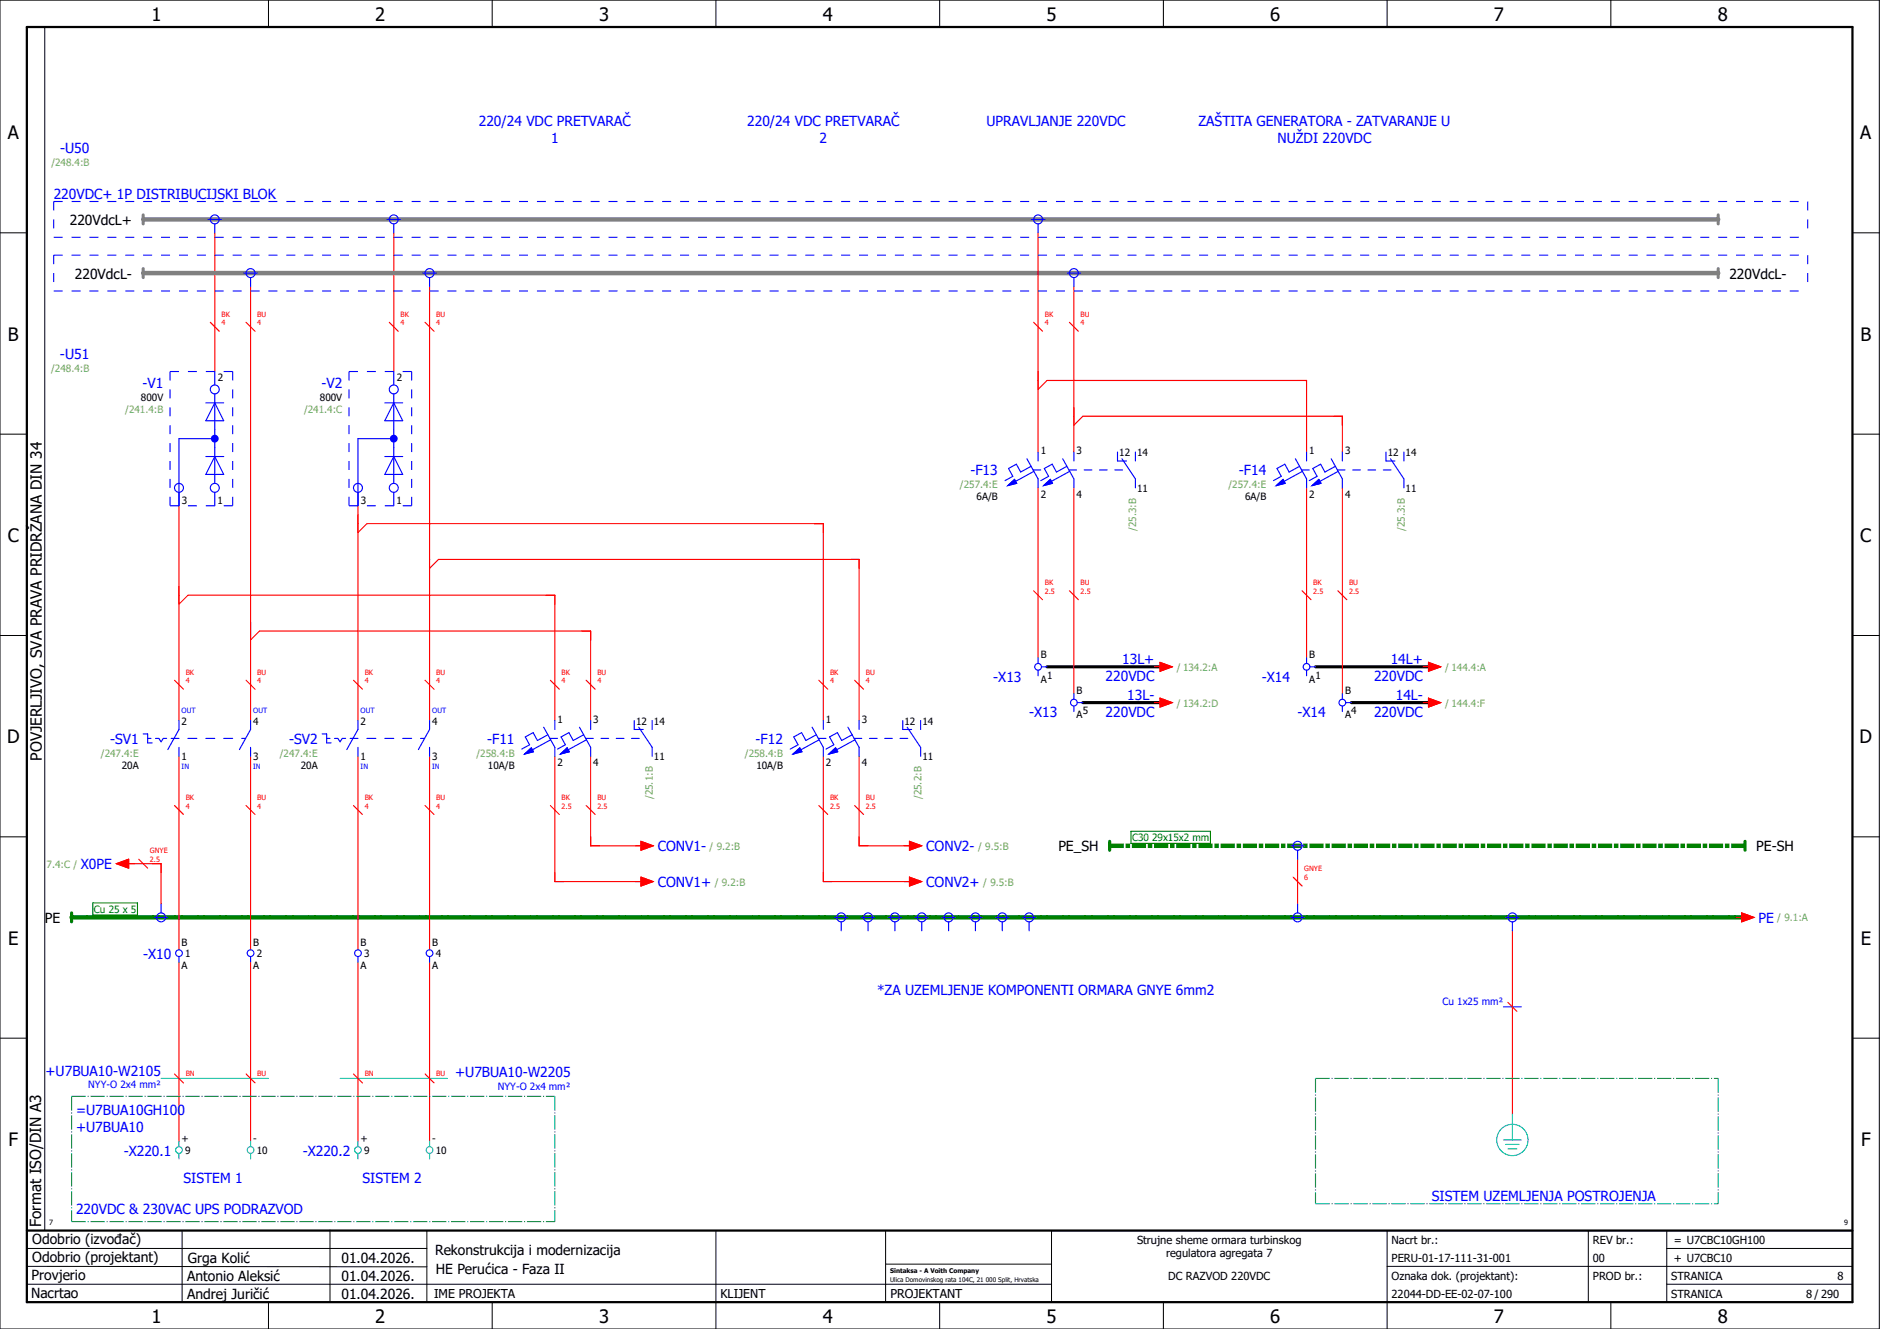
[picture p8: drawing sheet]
<svg xmlns="http://www.w3.org/2000/svg" width="420mm" height="297mm" viewBox="0 0 420 297" stroke-linecap="round" stroke-linejoin="round" font-family="sans-serif">
<g fill="none" stroke="#000" stroke-width=".22">
<path d="M0 0h420v297h-420zM10 6v269M60 0v6M110 0v6M160 0v6M210 0v6M260 0v6M310 0v6M360 0v6M0 52h6M414 52h6M0 97h6"/>
<path d="M414 97h6M0 142h6M414 142h6M414 176.3v87.4M0 187h6M414 187h6M0 232h6M414 232h6M6 279h89.4M40.7 275v16M73.7 274.9v16M95.4 275.1v16"/>
<path d="M160 275v22M197.9 275.1v16M310 275v22M355 275v16M372.5 279h41.5M372.5 275v16M414 275h-179v16M6 283l89.4 .1M6 287h229M60 291v6M110 291v6M197.9 282.5h37.1"/>
<path d="M210 291v6M260 291v6M310 283h104M360 291v6M372.5 287h41.5"/>
</g>
<path d="M6 6h408v285h-408zM6 275h408" fill="none" stroke="#000" stroke-width=".5"/>
<path d="M16 205h374" fill="none" stroke="#008000" stroke-width="1" stroke-dasharray="3.2 .4 1 .4"/>
<path d="M48 96v4M48 98h-8v15M88 96v4" fill="none" stroke="#00f" stroke-width=".25"/>
<g fill="none" stroke="#f00" stroke-width=".25">
<path d="M48 52v31M88 52v31M232 52v49M56 64v97M96 64v97M240 64v37M234 85h58v16M242 93h58v8M40 113v48M80 113v48M82 117h102v44M232 109v38"/>
<path d="M240 109v46M292 109v38M300 109v46M42 133h82v28M98 125h94v36M58 141h74v20M40 169v43.3M56 169v43.3M80 169v43.3M96 169v43.3M124 169v28h20M132 169v20h12"/>
<path d="M184 169v28h20M192 169v20h12M28 193h8v9M290 192v10M40 215v40M56 215v40M80 215v40M96 215v40M338 208v41"/>
</g>
<path d="M32 49h352M32 61h352" fill="none" stroke="#808080" stroke-width="1"/>
<path d="M248 189h142" fill="none" stroke="#008000" stroke-width="1" stroke-dasharray="3.2 .4 1 .4" stroke-linecap="butt"/>
<path d="M234 149h26M242 157h18M294 149h26M302 157h18" fill="none" stroke="#000" stroke-width=".7"/>
<path d="M16 204v2" fill="none" stroke="#008000" stroke-width=".7"/>
<path d="M20.8 201.8h9.9v2.7h-9.9z" fill="none" stroke="#008000" stroke-width=".25"/>
<circle cx="48" cy="98" r=".87" fill="#00f"/>
<g fill="none" stroke="#00f" stroke-width=".25">
<path d="M46 90h4M48 90l2 4h-4zM48 83v3M48 88v8M88 98h-8v15M40 110v3M46 102h4M48 100v8M48 110v3M48 102l2 4h-4z"/>
<circle cx="48" cy="87" r="1"/>
<circle cx="40" cy="109" r="1"/>
<circle cx="48" cy="109" r="1"/>
</g>
<path d="M38 83h14M38 83v30M52 83v30M38 113h14" fill="none" stroke="#00f" stroke-width=".25" stroke-dasharray="2 2" stroke-linecap="butt"/>
<circle cx="88" cy="98" r=".87" fill="#00f"/>
<g fill="none" stroke="#00f" stroke-width=".25">
<path d="M46.5 49h3M48 50v2M86.5 49h3M88 50v2M230.5 49h3M232 50v2M54.5 61h3M56 62v2M94.5 61h3M96 62v2M238.5 61h3M240 62v2"/>
<path d="M86 90h4M88 90l2 4h-4zM88 83v3M88 88v8M80 110v3M86 102h4M88 100v8M88 110v3M88 102l2 4h-4zM225.2 108.5l1.5-1.4 .5 .9zM229.5 102.5l2.5 4.5v2M230.4 104.2l-2.3 1.3-1-1.8-1.7 1 1 1.8-1.8 .9"/>
<path d="M230.9 105h1.7M231.1 105.3l-4.1 2.3M232 101v2M233.2 108.5l1.5-1.4 .5 .9zM237.5 102.5l2.5 4.5v2M238.4 104.2l-2.3 1.3-1-1.8-1.7 1 1 1.8-1.8 .9M238.9 105h1.7M239.1 105.3l-4.1 2.3M240 101v2M242.3 105h1.7M245.7 105h1.7M249.2 105h1.7"/>
<path d="M249.8 101v2h1.9M250.7 102.5l3.1 4.5v2M253.7 101v2M285.2 108.5l1.5-1.4 .5 .9zM289.5 102.5l2.5 4.5v2M290.4 104.2l-2.3 1.3-1-1.8-1.7 1 1 1.8-1.8 .9M290.9 105h1.7M291.1 105.3l-4.1 2.3M292 101v2M293.2 108.5l1.5-1.4 .5 .9zM297.5 102.5l2.5 4.5v2M298.4 104.2l-2.3 1.3-1-1.8-1.7 1 1 1.8-1.8 .9"/>
<path d="M298.9 105h1.7M299.1 105.3l-4.1 2.3M300 101v2M302.3 105h1.7M305.7 105h1.7M309.2 105h1.7M309.7 101v2h2.1M310.7 102.5l3.1 4.5v2M313.7 101v2M232 147v1.3M232 149.8v1.2M232.8 149h1.2"/>
<path d="M240 155v1.3M240 157.8v1.2M240.8 157h1.2M292 147v1.3M292 149.8v1.2M292.8 149h1.2M300 155v1.3M300 157.8v1.2M300.8 157h1.2M32 164h1v2h1M33 165h.8M34.7 165h.8l.5 .8 .5-.8h.8"/>
<path d="M38.2 165h1.8M40 167v2M40 161v2l-2.5 4.5M42 165h2M46 165h2M50 165h2M54 165h.9M56 167v2M56 161v2l-2.5 4.5M72 164h1v2h1M73 165h.7M74.8 165h.7l.5 .8 .5-.8h.7"/>
<path d="M78.2 165h1.8M80 167v2M80 161v2l-2.5 4.5M82 165h2M86 165h2M90 165h2M94 165h.9M96 167v2M96 161v2l-2.5 4.5M117.2 168.5l1.5-1.4 .5 .9zM121.5 162.5l2.5 4.5v2M122.4 164.2l-2.3 1.3-1-1.8-1.7 1 1 1.8-1.8 .9"/>
<path d="M122.9 165h1.7M123.1 165.3l-4.1 2.3M124 161v2M125.2 168.5l1.5-1.4 .5 .9zM129.5 162.5l2.5 4.5v2M130.4 164.2l-2.3 1.3-1-1.8-1.7 1 1 1.8-1.8 .9M130.9 165h1.7M131.1 165.3l-4.1 2.3M132 161v2M134.3 165h1.7M137.7 165h1.7M141.2 165h1.7"/>
<path d="M141.7 161v2h2M142.8 162.5l3 4.5v2M145.8 161v2M177.2 168.5l1.5-1.4 .5 .9zM181.5 162.5l2.5 4.5v2M182.4 164.2l-2.3 1.3-1-1.8-1.7 1 1 1.8-1.8 .9M182.9 165h1.7M183.1 165.3l-4.1 2.3M184 161v2M185.2 168.5l1.5-1.4 .5 .9zM189.5 162.5l2.5 4.5v2M190.4 164.2l-2.3 1.3-1-1.8-1.7 1 1 1.8-1.8 .9"/>
<path d="M190.9 165h1.7M191.1 165.3l-4.1 2.3M192 161v2M194.3 165h1.7M197.7 165h1.7M201.2 165h1.7M201.8 161v2h1.9M202.7 162.5l3.1 4.5v2M205.7 161v2M288.5 189h3M290 190v2M34.5 205h3"/>
<path d="M36 202v2M40 213.8v1.2M56 213.8v1.2M80 213.8v1.2M96 213.8v1.2M186.5 205h3M188 206v2M192.5 205h3M194 206v2M198.5 205h3M200 206v2M204.5 205h3"/>
<path d="M206 206v2M210.5 205h3M212 206v2M216.5 205h3M218 206v2M222.5 205h3M224 206v2M228.5 205h3M230 206v2M288.5 205h3M290 202v2M336.5 205h3"/>
<path d="M338 206v2M336 225h4"/>
<circle cx="48" cy="49" r="1"/>
<circle cx="88" cy="49" r="1"/>
<circle cx="232" cy="49" r="1"/>
<circle cx="56" cy="61" r="1"/>
<circle cx="96" cy="61" r="1"/>
<circle cx="240" cy="61" r="1"/>
<circle cx="88" cy="87" r="1"/>
<circle cx="80" cy="109" r="1"/>
<circle cx="88" cy="109" r="1"/>
<circle cx="232" cy="149" r=".75"/>
<circle cx="240" cy="157" r=".75"/>
<circle cx="292" cy="149" r=".75"/>
<circle cx="300" cy="157" r=".75"/>
<circle cx="290" cy="189" r="1"/>
<circle cx="36" cy="205" r="1"/>
<circle cx="40" cy="213" r=".75"/>
<circle cx="56" cy="213" r=".75"/>
<circle cx="80" cy="213" r=".75"/>
<circle cx="96" cy="213" r=".75"/>
<circle cx="188" cy="205" r="1"/>
<circle cx="194" cy="205" r="1"/>
<circle cx="200" cy="205" r="1"/>
<circle cx="206" cy="205" r="1"/>
<circle cx="212" cy="205" r="1"/>
<circle cx="218" cy="205" r="1"/>
<circle cx="224" cy="205" r="1"/>
<circle cx="230" cy="205" r="1"/>
<circle cx="290" cy="205" r="1"/>
<circle cx="338" cy="205" r="1"/>
</g>
<path d="M12 53h392M12 45h392M12 45v8M12 57h392M12 57v8M404 45v8M404 57v8M12 65h392M78 83h14M78 83v30M92 83v30M78 113h14" fill="none" stroke="#00f" stroke-width=".25" stroke-dasharray="2 2" stroke-linecap="butt"/>
<path d="M32 48v2M384 48v2M32 60v2M384 60v2" fill="none" stroke="#808080" stroke-width=".7"/>
<g fill="none" stroke="#f00" stroke-width=".25">
<path d="M47 72l2 2M55 72l2 2M87 72l2 2M95 72l2 2M231 72l2 2M239 72l2 2M232 83v4l2-2M240 91v4l2-2M290 85h2v2M298 93h2v2M80 115v4l2-2M182 117h2v2"/>
<path d="M40 131v4l2-2M56 139v4l2-2M96 123v4l2-2M122 133h2v2M190 125h2v2M231 132l2 2M239 132l2 2M291 132l2 2M299 132l2 2M39 152l2 2M55 152l2 2M79 152l2 2"/>
<path d="M95 152l2 2M123 152l2 2M130 141h2v2M131 152l2 2M183 152l2 2M191 152l2 2M258 149h1.3M258 157h1.3M259.3 148l2.7 1-2.7 1zM259.3 156l2.7 1-2.7 1zM318 149h1.3M318 157h1.3"/>
<path d="M319.3 148l2.7 1-2.7 1zM319.3 156l2.7 1-2.7 1zM26 193l2.8-1v2zM28.8 193h1.2M31 192l2 2M34 193h2v2M39 180l2 2M55 180l2 2M79 180l2 2M95 180l2 2M123 180l2 2M124 195v2h2"/>
<path d="M131 180l2 2M132 187v2h2M142 189h1.2M142 197h1.2M143.2 188l2.8 1-2.8 1zM143.2 196l2.8 1-2.8 1zM183 180l2 2M184 195v2h2M191 180l2 2M192 187v2h2M202 189h1.3M202 197h1.3"/>
<path d="M203.3 188l2.7 1-2.7 1zM203.3 196l2.7 1-2.7 1zM289 196l2 2M388 205h1.3M389.3 204l2.7 1-2.7 1zM337 224l2 2M39 240l2 2M55 240l2 2M79 240l2 2M95 240l2 2"/>
</g>
<path d="M248 188v2M390 188v2" fill="none" stroke="#008000" stroke-width=".7"/>
<path d="M252.8 185.8h17.7v2.7h-17.7z" fill="none" stroke="#008000" stroke-width=".25"/>
<g fill="none" stroke="#00d2d2" stroke-width=".25">
<path d="M36 241h24M40 255v1.3M40 257.8v1.2M56 255v1.3M56 257.8v1.2M76 241h24M80 255v1.3M80 257.8v1.2M96 255v1.3M96 257.8v1.2M336 254.8h4M336.5 255.8h3"/>
<path d="M337 256.8h2M338 249v5.8"/>
<circle cx="40" cy="257" r=".75"/>
<circle cx="56" cy="257" r=".75"/>
<circle cx="80" cy="257" r=".75"/>
<circle cx="96" cy="257" r=".75"/>
<circle cx="338" cy="254.8" r="3.5"/>
</g>
<g fill="#00f" stroke="#00f" stroke-width=".22">
<path d="M125.2 168.5l1.5-1.4 .5 .9z"/>
<path d="M117.2 168.5l1.5-1.4 .5 .9z"/>
<path d="M185.2 168.5l1.5-1.4 .5 .9z"/>
<path d="M177.2 168.5l1.5-1.4 .5 .9z"/>
<path d="M233.2 108.5l1.5-1.4 .5 .9z"/>
<path d="M225.2 108.5l1.5-1.4 .5 .9z"/>
<path d="M293.2 108.5l1.5-1.4 .5 .9z"/>
<path d="M285.2 108.5l1.5-1.4 .5 .9z"/>
</g>
<path d="M16 245h108M16 245v28M124 245v28M294 241h90M294 241v28M384 241v28M16 273h108M294 269h90" fill="none" stroke="#007f7f" stroke-width=".25" stroke-dasharray="3.2 .4 .3 .4" stroke-linecap="butt"/>
<g fill="#f00" stroke="#f00" stroke-width=".22">
<path d="M143.2 188l2.8 1-2.8 1z"/>
<path d="M143.2 196l2.8 1-2.8 1z"/>
<path d="M203.3 188l2.7 1-2.7 1z"/>
<path d="M203.3 196l2.7 1-2.7 1z"/>
<path d="M26 193l2.8-1v2z"/>
<path d="M389.3 204l2.7 1-2.7 1z"/>
<path d="M259.3 148l2.7 1-2.7 1z"/>
<path d="M259.3 156l2.7 1-2.7 1z"/>
<path d="M319.3 148l2.7 1-2.7 1z"/>
<path d="M319.3 156l2.7 1-2.7 1z"/>
</g>
<g font-size="4.1">
<text x="33.9" y="4.7">1</text>
<text x="83.9" y="4.7">2</text>
<text x="133.9" y="4.7">3</text>
<text x="183.9" y="4.7">4</text>
<text x="233.9" y="4.7">5</text>
<text x="283.9" y="4.7">6</text>
<text x="333.9" y="4.7">7</text>
<text x="383.9" y="4.7">8</text>
<text x="1.8" y="31.2">A</text>
<text x="415.8" y="31.2">A</text>
<text x="1.8" y="76.2">B</text>
<text x="415.8" y="76.2">B</text>
<text x="1.8" y="121.2">C</text>
<text x="415.8" y="121.2">C</text>
<text x="1.6" y="166.2">D</text>
<text x="415.6" y="166.2">D</text>
<text x="1.8" y="211.2">E</text>
<text x="415.8" y="211.2">E</text>
<text x="1.9" y="256.2">F</text>
<text x="415.9" y="256.2">F</text>
<text x="33.9" y="295.7">1</text>
<text x="83.9" y="295.7">2</text>
<text x="133.9" y="295.7">3</text>
<text x="183.9" y="295.7">4</text>
<text x="233.9" y="295.7">5</text>
<text x="283.9" y="295.7">6</text>
<text x="333.9" y="295.7">7</text>
<text x="383.9" y="295.7">8</text>
</g>
<g font-size="3.4">
<text x="9.4" y="170" transform="rotate(-90 9.4 170)">POVJERLJIVO, SVA PRAVA PRIDRŽANA DIN 34</text>
<text x="9.2" y="274.3" transform="rotate(-90 9.2 274.3)">Format ISO/DIN A3</text>
</g>
<g font-size="3.1" fill="#00f">
<text x="107" y="28.1">220/24 VDC PRETVARAČ</text>
<text x="167" y="28.1">220/24 VDC PRETVARAČ</text>
<text x="220.5" y="28.1">UPRAVLJANJE 220VDC</text>
<text x="267.9" y="28.1">ZAŠTITA GENERATORA - ZATVARANJE U</text>
<text x="13.4" y="34.1">-U50</text>
<text x="123.2" y="31.9">1</text>
<text x="183.2" y="31.9">2</text>
<text x="285.5" y="31.9">NUŽDI 220VDC</text>
<text x="12" y="44.4">220VDC+ 1P DISTRIBUCIJSKI BLOK</text>
<text x="13.4" y="80.3">-U51</text>
<text x="31.8" y="86.6">-V1</text>
<text x="71.8" y="86.6">-V2</text>
<text x="216.9" y="106.3">-F13</text>
<text x="276.9" y="106.3">-F14</text>
<text x="250.8" y="148.4">13L+</text>
<text x="310.8" y="148.4">14L+</text>
<text x="222" y="152.3">-X13</text>
<text x="247.1" y="152.1">220VDC</text>
<text x="282" y="152.3">-X14</text>
<text x="307.1" y="152.1">220VDC</text>
<text x="230" y="160.3">-X13</text>
<text x="247.1" y="160.1">220VDC</text>
<text x="251.9" y="156.4">13L-</text>
<text x="290" y="160.3">-X14</text>
<text x="307.1" y="160.1">220VDC</text>
<text x="311.9" y="156.4">14L-</text>
<text x="24.6" y="166.3">-SV1</text>
<text x="64.6" y="166.3">-SV2</text>
<text x="108.9" y="166.3">-F11</text>
<text x="168.9" y="166.3">-F12</text>
<text x="147" y="190.3">CONV1-</text>
<text x="207" y="190.3">CONV2-</text>
<text x="18" y="194.3">X0PE</text>
<text x="147" y="198.3">CONV1+</text>
<text x="207" y="198.3">CONV2+</text>
<text x="393" y="206.3">PE</text>
<text x="32" y="214.3">-X10</text>
<text x="196" y="222.4">*ZA UZEMLJENJE KOMPONENTI ORMARA GNYE 6mm2</text>
<text x="10.2" y="240.4">+U7BUA10-W2105</text>
<text x="101.7" y="240.7">+U7BUA10-W2205</text>
<text x="17" y="249.1">=U7BUA10GH100</text>
<text x="17" y="252.9">+U7BUA10</text>
<text x="27.6" y="258.3">-X220.1</text>
<text x="67.6" y="258.3">-X220.2</text>
<text x="41" y="264.4">SISTEM 1</text>
<text x="81" y="264.4">SISTEM 2</text>
<text x="320" y="268.4">SISTEM UZEMLJENJA POSTROJENJA</text>
<text x="17" y="271.4">220VDC &amp; 230VAC UPS PODRAZVOD</text>
</g>
<g font-size="3.1">
<text x="15.6" y="50.3">220VdcL+</text>
<text x="16.7" y="62.3">220VdcL-</text>
<text x="386.5" y="62.3">220VdcL-</text>
<text x="236.5" y="190.3">PE_SH</text>
<text x="392.5" y="190.3">PE-SH</text>
<text x="10" y="206.3">PE</text>
<text x="7.2" y="278.1">Odobrio (izvođač)</text>
<text x="97.2" y="280.5">Rekonstrukcija i modernizacija</text>
<text x="7.1" y="286.1">Provjerio</text>
<text x="7.2" y="282.1">Odobrio (projektant)</text>
<text x="41.8" y="286.2">Antonio Aleksić</text>
<text x="42" y="282.3">Grga Kolić</text>
<text x="76.3" y="282.3">01.04.2026.</text>
<text x="76.3" y="286.3">01.04.2026.</text>
<text x="97.4" y="284.8">HE Perućica - Faza II</text>
<text x="6.9" y="290">Nacrtao</text>
<text x="41.8" y="290.3">Andrej Juričić</text>
<text x="76.3" y="290.3">01.04.2026.</text>
</g>
<g font-size="2.7">
<text x="97" y="290.1">IME PROJEKTA</text>
<text x="161" y="290.1">KLIJENT</text>
<text x="199" y="290.1">PROJEKTANT</text>
</g>
<g font-size="2.5">
<text x="254.1" y="278">Strujne sheme ormara turbinskog</text>
<text x="260.6" y="281">regulatora agregata 7</text>
<text x="311" y="278">Nacrt br.:</text>
<text x="356" y="278">REV br.:</text>
<text x="374.1" y="278">= U7CBC10GH100</text>
<text x="261.1" y="286">DC RAZVOD 220VDC</text>
<text x="311" y="286">Oznaka dok. (projektant):</text>
<text x="311" y="282">PERU-01-17-111-31-001</text>
<text x="356" y="286">PROD br.:</text>
<text x="356" y="282">00</text>
<text x="373.5" y="286">STRANICA</text>
<text x="374.1" y="282.1">+ U7CBC10</text>
<text x="410.6" y="286">8</text>
<text x="311" y="290">22044-DD-EE-02-07-100</text>
<text x="373.5" y="290">STRANICA</text>
<text x="403.6" y="290">8 / 290</text>
</g>
<g font-size="2.2" fill="#7ca552">
<text x="11.5" y="37">/248.4:B</text>
<text x="11.4" y="83.2">/248.4:B</text>
<text x="28" y="92.2">/241.4:B</text>
<text x="68" y="92.2">/241.4:C</text>
<text x="214.5" y="109.2">/257.4:E</text>
<text x="274.5" y="109.2">/257.4:E</text>
<text x="253.9" y="118.6" transform="rotate(-90 253.9 118.6)">/25.3:B</text>
<text x="313.9" y="118.6" transform="rotate(-90 313.9 118.6)">/25.3:B</text>
<text x="263" y="149.9">/ 134.2:A</text>
<text x="323" y="149.9">/ 144.4:A</text>
<text x="263" y="157.9">/ 134.2:D</text>
<text x="323" y="157.9">/ 144.4:F</text>
<text x="22.5" y="169.2">/247.4:E</text>
<text x="62.5" y="169.2">/247.4:E</text>
<text x="106.5" y="169.2">/258.4:B</text>
<text x="166.5" y="169.2">/258.4:B</text>
<text x="145.9" y="178.6" transform="rotate(-90 145.9 178.6)">/25.1:B</text>
<text x="205.9" y="178.6" transform="rotate(-90 205.9 178.6)">/25.2:B</text>
<text x="158.6" y="189.9">/ 9.2:B</text>
<text x="218.6" y="189.9">/ 9.5:B</text>
<text x="10.4" y="193.9">7.4:C /</text>
<text x="159.7" y="197.9">/ 9.2:B</text>
<text x="219.7" y="197.9">/ 9.5:B</text>
<text x="397.2" y="205.9">/ 9.1:A</text>
</g>
<g font-size="2.2">
<text x="31.5" y="89.5">800V</text>
<text x="48.7" y="85.1">2</text>
<text x="71.5" y="89.5">800V</text>
<text x="88.7" y="85.1">2</text>
<text x="232.6" y="101.6">1</text>
<text x="240.6" y="101.6">3</text>
<text x="250.2" y="102">12</text>
<text x="254.1" y="102">14</text>
<text x="292.6" y="101.6">1</text>
<text x="300.6" y="101.6">3</text>
<text x="310.1" y="102">12</text>
<text x="314.2" y="102">14</text>
<text x="40.6" y="112.6">3</text>
<text x="48.6" y="112.6">1</text>
<text x="80.6" y="112.6">3</text>
<text x="88.6" y="112.6">1</text>
<text x="218.3" y="111.9">6A/B</text>
<text x="232.6" y="111.3">2</text>
<text x="240.6" y="111.3">4</text>
<text x="254.1" y="109.9">11</text>
<text x="278.3" y="111.9">6A/B</text>
<text x="292.6" y="111.3">2</text>
<text x="300.6" y="111.3">4</text>
<text x="314.2" y="109.9">11</text>
<text x="232.6" y="147.2">B</text>
<text x="292.6" y="147.2">B</text>
<text x="232.6" y="152.6">A</text>
<text x="234" y="151.7">1</text>
<text x="240.6" y="155.2">B</text>
<text x="292.6" y="152.6">A</text>
<text x="294" y="151.7">1</text>
<text x="300.6" y="155.2">B</text>
<text x="40.6" y="162">2</text>
<text x="56.6" y="162">4</text>
<text x="80.6" y="162">2</text>
<text x="96.6" y="162">4</text>
<text x="124.6" y="161.6">1</text>
<text x="132.6" y="161.6">3</text>
<text x="142.2" y="162">12</text>
<text x="146.1" y="162">14</text>
<text x="184.6" y="161.6">1</text>
<text x="192.6" y="161.6">3</text>
<text x="202.2" y="162">12</text>
<text x="206.1" y="162">14</text>
<text x="240.6" y="160.6">A</text>
<text x="242" y="159.7">5</text>
<text x="300.6" y="160.6">A</text>
<text x="302" y="159.7">4</text>
<text x="27.2" y="171.9">20A</text>
<text x="40.6" y="169.9">1</text>
<text x="56.6" y="169.9">3</text>
<text x="67.2" y="171.9">20A</text>
<text x="80.6" y="169.9">1</text>
<text x="96.6" y="169.9">3</text>
<text x="109" y="171.9">10A/B</text>
<text x="124.6" y="171.3">2</text>
<text x="132.6" y="171.3">4</text>
<text x="146.1" y="169.9">11</text>
<text x="169" y="171.9">10A/B</text>
<text x="184.6" y="171.3">2</text>
<text x="192.6" y="171.3">4</text>
<text x="206.1" y="169.9">11</text>
<text x="40.6" y="211.4">B</text>
<text x="41.4" y="213.9">1</text>
<text x="56.6" y="211.4">B</text>
<text x="57.4" y="213.9">2</text>
<text x="80.6" y="211.4">B</text>
<text x="81.4" y="213.9">3</text>
<text x="96.6" y="211.4">B</text>
<text x="97.4" y="213.9">4</text>
<text x="40.6" y="216.7">A</text>
<text x="56.6" y="216.7">A</text>
<text x="80.6" y="216.7">A</text>
<text x="96.6" y="216.7">A</text>
<text x="40.6" y="255.2">+</text>
<text x="41.4" y="257.9">9</text>
<text x="56.6" y="255.2">-</text>
<text x="57.4" y="257.9">10</text>
<text x="80.6" y="255.2">+</text>
<text x="81.4" y="257.9">9</text>
<text x="96.6" y="255.2">-</text>
<text x="97.4" y="257.9">10</text>
</g>
<g font-size="2.2" fill="#008000">
<text x="253" y="188">C30 29x15x2 mm</text>
<text x="21" y="204">Cu 25 x 5</text>
</g>
<g font-size="2.2" fill="#00f">
<text x="322.4" y="224.6">Cu 1x25 mm²</text>
<text x="19.7" y="243.3">NYY-O 2x4 mm²</text>
<text x="111.3" y="243.6">NYY-O 2x4 mm²</text>
</g>
<g font-size="1.6" fill="#f00">
<text x="49.5" y="70.8">BK</text>
<text x="57.5" y="70.8">BU</text>
<text x="89.5" y="70.8">BK</text>
<text x="97.5" y="70.8">BU</text>
<text x="233.5" y="70.8">BK</text>
<text x="241.5" y="70.8">BU</text>
<text x="49.5" y="72.7">4</text>
<text x="57.5" y="72.7">4</text>
<text x="89.5" y="72.7">4</text>
<text x="97.5" y="72.7">4</text>
<text x="233.5" y="72.7">4</text>
<text x="241.5" y="72.7">4</text>
<text x="233.5" y="130.8">BK</text>
<text x="241.5" y="130.8">BU</text>
<text x="293.5" y="130.8">BK</text>
<text x="301.5" y="130.8">BU</text>
<text x="233.5" y="132.7">2.5</text>
<text x="241.5" y="132.7">2.5</text>
<text x="293.5" y="132.7">2.5</text>
<text x="301.5" y="132.7">2.5</text>
<text x="41.5" y="152.7">4</text>
<text x="41.5" y="150.8">BK</text>
<text x="57.5" y="152.7">4</text>
<text x="57.5" y="150.8">BU</text>
<text x="81.5" y="152.7">4</text>
<text x="81.5" y="150.8">BK</text>
<text x="97.5" y="152.7">4</text>
<text x="97.5" y="150.8">BU</text>
<text x="125.5" y="152.7">4</text>
<text x="125.5" y="150.8">BK</text>
<text x="133.5" y="152.7">4</text>
<text x="133.5" y="150.8">BU</text>
<text x="185.5" y="152.7">4</text>
<text x="185.5" y="150.8">BK</text>
<text x="193.5" y="152.7">4</text>
<text x="193.5" y="150.8">BU</text>
<text x="41.5" y="178.8">BK</text>
<text x="57.5" y="178.8">BU</text>
<text x="81.5" y="178.8">BK</text>
<text x="97.5" y="178.8">BU</text>
<text x="125.5" y="178.8">BK</text>
<text x="133.5" y="178.8">BU</text>
<text x="185.5" y="178.8">BK</text>
<text x="193.5" y="178.8">BU</text>
<text x="41.5" y="180.7">4</text>
<text x="57.5" y="180.7">4</text>
<text x="81.5" y="180.7">4</text>
<text x="97.5" y="180.7">4</text>
<text x="125.5" y="180.7">2.5</text>
<text x="133.5" y="180.7">2.5</text>
<text x="185.5" y="180.7">2.5</text>
<text x="193.5" y="180.7">2.5</text>
<text x="33.5" y="190.8">GNYE</text>
<text x="33.5" y="192.7">2.5</text>
<text x="291.5" y="196.7">6</text>
<text x="291.5" y="194.8">GNYE</text>
<text x="41.5" y="240.5">BN</text>
<text x="57.5" y="240.5">BU</text>
<text x="81.5" y="240.5">BN</text>
<text x="97.5" y="240.5">BU</text>
</g>
<g font-size="1.6" fill="#00f">
<text x="40.6" y="159.4">OUT</text>
<text x="56.6" y="159.4">OUT</text>
<text x="80.6" y="159.4">OUT</text>
<text x="96.6" y="159.4">OUT</text>
<text x="40.6" y="172">IN</text>
<text x="56.6" y="172">IN</text>
<text x="80.6" y="172">IN</text>
<text x="96.6" y="172">IN</text>
</g>
<g font-size="1.6">
<text x="11" y="273.7">7</text>
<text x="412.1" y="273.7">9</text>
</g>
<g font-size="1.4">
<text x="198.9" y="284.4">Sintaksa - A Voith Company</text>
<text x="198.9" y="286.4">Ulica Domovinskog rata 104C, 21 000 Split, Hrvatska</text>
</g>
</svg>
